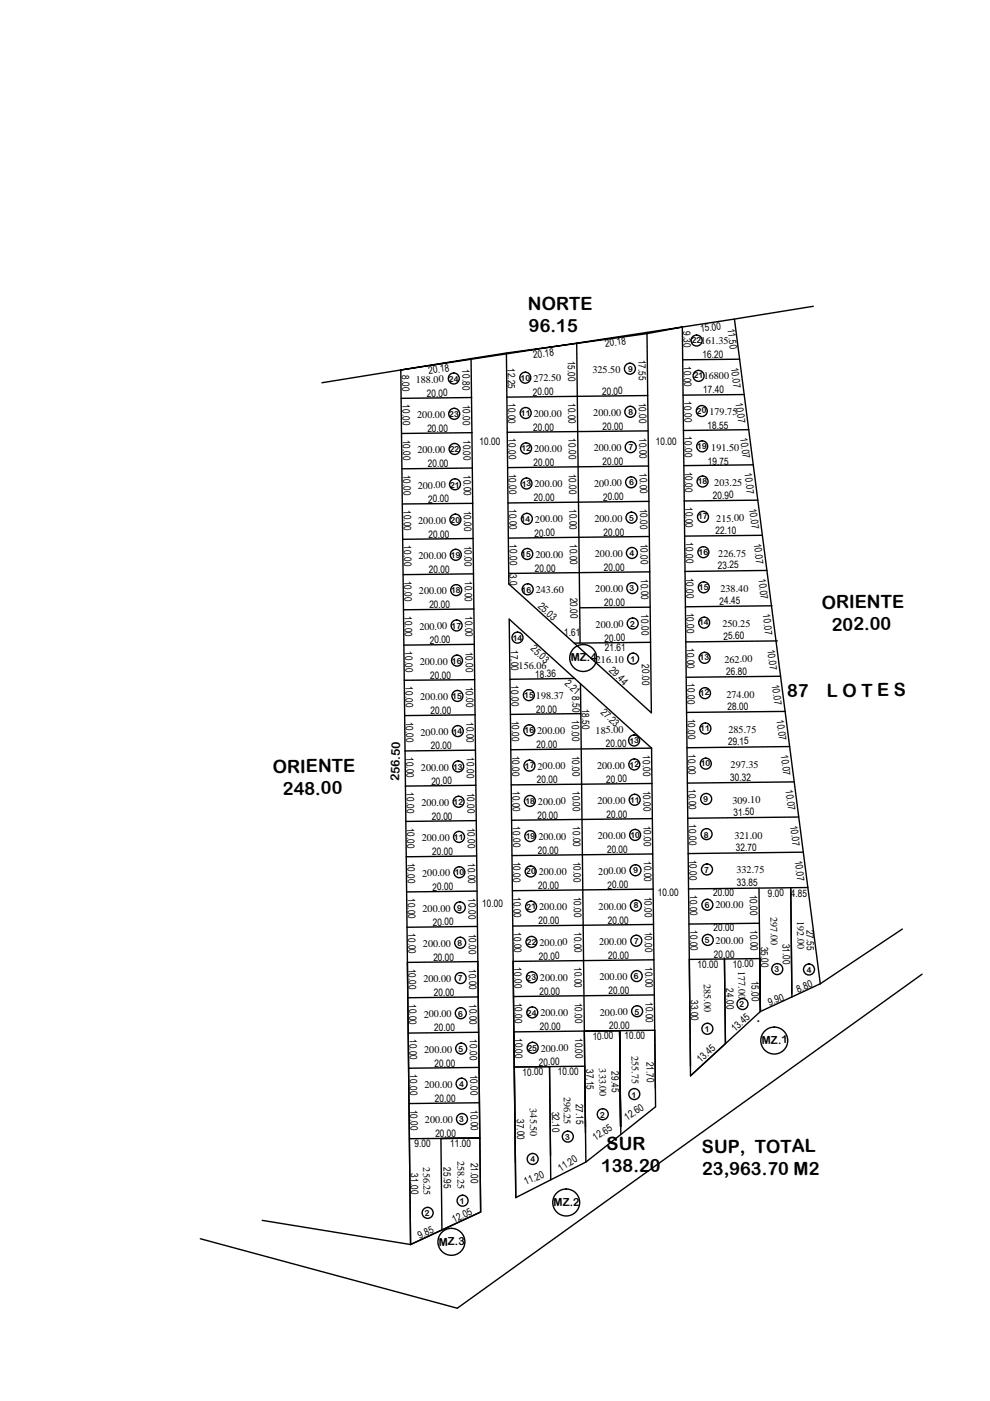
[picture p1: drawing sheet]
<svg xmlns="http://www.w3.org/2000/svg" width="210mm" height="297mm" viewBox="0 0 210 297" stroke-linecap="round" stroke-linejoin="round" font-family="sans-serif">
<!-- layer: 0 -->
<g fill="none" stroke="#000" stroke-width=".3">
<path d="M99.9 76l2 181-14.8 6.9M122.3 72.8l.7 63.6M137.2 70.5l.9 80.6-30.2-27.3-.5-49M156.8 76.2l-12.1 .1M172.4 64.9l-16.7 2.7M68.3 81.2l16.7-2.8 2.1 185.5M100 84.3l-14.9 .2M100.1 91.7l-15 .2M100.2 99.2l-15 .2M137.3 83.9l-29.8 .3M137.4 91.4l-29.9 .3M137.5 98.8l-29.9 .3"/>
<path d="M157.8 83.7l-13 .1M158.8 91.1l-13.9 .2M159.7 98.6l-14.7 .1M100.3 106.7l-15 .1M100.3 114.2l-14.9 .1M137.6 106.3l-29.9 .3M137.7 113.7l-29.9 .4M160.7 106l-15.7 .2M161.6 113.5l-16.5 .2M100.4 121.7l-14.9 .1M100.5 129.1l-14.9 .2M100.6 136.6l-15 .2"/>
<path d="M137.8 121.2l-29.9 .4M137.9 128.7l-15 .2M137.9 136.2l-16.1 .2M162.6 120.9l-17.4 .3M163.6 128.4l-18.3 .3M163.6 128.4h.1M164.5 135.9l-19.1 .2M164.6 135.9h.1M100.6 144.1l-14.9 .1M100.7 151.6l-14.9 .1M100.8 159l-14.9 .2M121.8 143.8l-13.7 .2"/>
<path d="M123.1 144.9l1 95.3M123.2 151.3l-15 .2M138.1 158.6l-30.1-27.3 1.4 122.6M138.1 158.6l.9 76.1-7.4 5.8M138.1 158.6l-29.8 .4M165.5 143.4l-20 .2M166.5 150.8l-20.9 .2M167.4 158.3l-21.8 .2M100.9 166.5l-14.9 .2M101 174l-15 .2M138.2 166.1l-29.8 .3M138.3 173.6l-29.8 .3"/>
<path d="M168.4 165.8l-22.7 .2M169.3 173.2l-23.5 .3M101.1 181.5l-15 .2M101.1 188.9l-14.9 .2M101.2 196.4l-14.9 .2M138.4 181.1l-29.8 .3M138.5 188.5l-29.9 .3M138.6 196l-29.9 .3M160.9 188.3l.3 26.1M161 195.7l-14.9 .2M170.3 180.7l-24.4 .3M171.3 188.2l-25.3 .3"/>
<path d="M191.3 197l-17.4 11.6M86.4 204l14.9-.1 .6 53.1-14.8 6.9M101.4 211.4l-14.9 .1M101.5 218.9l-15 .1M131.4 218.5l.2 20.3-.2-20.3-7.5 .1 .2 20.3M131.4 218.5l.2 22-7.4 5.9M131.4 218.5l.2 20.3M138.7 203.5l-29.9 .3 .6 50.1M138.7 210.9l-29.8 .4M138.8 218.4l-29.9 .4M160.7 216.5h.1M161.1 203.2h.1"/>
<path d="M161.1 203.2l-15 .2 .3 24.7M161.2 214.5l-.1-11.3 .1 11.3M161.2 214.5l-14.8 13.6M167.9 210.7l-.2-22.5 .2 23.2-6.7 3.1M173.9 208.6l-18.2-141-70.7 10.8 22.4-3.6 29.8-4.1 7.5-1.4 1.7 156.7M173.9 208.6l-6 2.8M195.5 206.5l-98.5 70.9-54.5-14.8M101.6 226.3l-15 .2M101.7 233.8l-15 .2M116.5 226.1l.3 24-7.4 3.8M153.8 221.2l-.2-17.9 .2 18-7.4 6.8M55.6 258.7l31.5 5.2"/>
<path d="M101.7 241.3l-8.2 .1 .2 19.4M101.7 241.3h-7.5M101.7 241.3l-14.9 .1M101.7 241.3l-8.2 .1M116.7 244.9l-.2-18.8-7.5 .1 15-.1 .2 20.3-7.4 3.7"/>
<circle cx="133.6" cy="78.2" r="1.16"/>
<circle cx="147.7" cy="72.2" r="1.16"/>
<circle cx="148.1" cy="79.7" r="1.16"/>
<circle cx="96.2" cy="80.2" r="1.16"/>
<circle cx="96.3" cy="87.7" r="1.16"/>
<circle cx="96.4" cy="95.2" r="1.16"/>
<circle cx="111.4" cy="80.1" r="1.16"/>
<circle cx="111.5" cy="87.6" r="1.16"/>
<circle cx="111.5" cy="95.1" r="1.16"/>
<circle cx="133.6" cy="87.3" r="1.16"/>
<circle cx="133.7" cy="94.8" r="1.16"/>
<circle cx="148.8" cy="87.1" r="1.16"/>
<circle cx="148.9" cy="94.6" r="1.16"/>
<circle cx="96.5" cy="102.7" r="1.16"/>
<circle cx="96.6" cy="110.2" r="1.16"/>
<circle cx="96.6" cy="117.6" r="1.16"/>
<circle cx="111.6" cy="102.5" r="1.16"/>
<circle cx="111.7" cy="110" r="1.16"/>
<circle cx="111.8" cy="117.5" r="1.16"/>
<circle cx="133.8" cy="102.3" r="1.16"/>
<circle cx="133.9" cy="109.7" r="1.16"/>
<circle cx="134" cy="117.2" r="1.16"/>
<circle cx="149" cy="102.1" r="1.16"/>
<circle cx="149" cy="109.6" r="1.16"/>
<circle cx="149.1" cy="117.1" r="1.16"/>
<circle cx="96.7" cy="125.1" r="1.16"/>
<circle cx="96.8" cy="132.6" r="1.16"/>
<circle cx="109.7" cy="135.2" r="1.16"/>
<circle cx="111.9" cy="124.9" r="1.16"/>
<circle cx="123.6" cy="139.5" r="2.86"/>
<circle cx="134.1" cy="124.7" r="1.16"/>
<circle cx="134.1" cy="132.2" r="1.16"/>
<circle cx="134.2" cy="139.6" r="1.16"/>
<circle cx="149.2" cy="124.5" r="1.16"/>
<circle cx="149.3" cy="132" r="1.16"/>
<circle cx="149.4" cy="139.5" r="1.16"/>
<circle cx="96.9" cy="140.1" r="1.16"/>
<circle cx="97" cy="147.6" r="1.16"/>
<circle cx="97.1" cy="155" r="1.16"/>
<circle cx="112.1" cy="147.4" r="1.16"/>
<circle cx="112.2" cy="154.8" r="1.16"/>
<circle cx="134.4" cy="157" r="1.16"/>
<circle cx="149.5" cy="147" r="1.16"/>
<circle cx="149.6" cy="154.5" r="1.16"/>
<circle cx="97.1" cy="162.5" r="1.16"/>
<circle cx="97.2" cy="170" r="1.16"/>
<circle cx="97.3" cy="177.4" r="1.16"/>
<circle cx="112.3" cy="162.3" r="1.16"/>
<circle cx="112.3" cy="169.8" r="1.16"/>
<circle cx="112.4" cy="177.3" r="1.16"/>
<circle cx="134.5" cy="162.1" r="1.16"/>
<circle cx="134.6" cy="169.6" r="1.16"/>
<circle cx="134.7" cy="177" r="1.16"/>
<circle cx="149.6" cy="161.9" r="1.16"/>
<circle cx="149.7" cy="169.4" r="1.16"/>
<circle cx="149.8" cy="176.8" r="1.16"/>
<circle cx="97.4" cy="184.9" r="1.16"/>
<circle cx="97.5" cy="192.4" r="1.16"/>
<circle cx="97.6" cy="199.9" r="1.16"/>
<circle cx="112.5" cy="184.8" r="1.16"/>
<circle cx="112.6" cy="192.2" r="1.16"/>
<circle cx="112.7" cy="199.7" r="1.16"/>
<circle cx="134.7" cy="184.5" r="1.16"/>
<circle cx="134.8" cy="192" r="1.16"/>
<circle cx="134.9" cy="199.5" r="1.16"/>
<circle cx="149.9" cy="184.3" r="1.16"/>
<circle cx="150" cy="191.8" r="1.16"/>
<circle cx="150.1" cy="199.3" r="1.16"/>
<circle cx="97.7" cy="207.4" r="1.16"/>
<circle cx="97.7" cy="214.8" r="1.16"/>
<circle cx="112.8" cy="207.2" r="1.16"/>
<circle cx="112.9" cy="214.7" r="1.16"/>
<circle cx="135" cy="206.9" r="1.16"/>
<circle cx="135.1" cy="214.4" r="1.16"/>
<circle cx="150" cy="218.1" r="1.16"/>
<circle cx="157.4" cy="212.9" r="1.16"/>
<circle cx="164.8" cy="205.5" r="1.16"/>
<circle cx="171.5" cy="205.5" r="1.16"/>
<circle cx="97.8" cy="222.3" r="1.16"/>
<circle cx="97.9" cy="229.8" r="1.16"/>
<circle cx="98" cy="237.3" r="1.16"/>
<circle cx="112.9" cy="222.1" r="1.16"/>
<circle cx="127.8" cy="236.2" r="1.16"/>
<circle cx="134.5" cy="232" r="1.16"/>
<circle cx="164.2" cy="220.6" r="2.86"/>
<circle cx="90.7" cy="257.2" r="1.16"/>
<circle cx="98.1" cy="254.6" r="1.16"/>
<circle cx="112.9" cy="245.7" r="1.16"/>
<circle cx="120" cy="255" r="2.86"/>
<circle cx="120.4" cy="241" r="1.16"/>
<circle cx="95.7" cy="263.3" r="2.86"/>
</g>
<g font-size="3.9">
<text x="111.9" y="65.8" transform="rotate(-1 111.9 65.8)">NORTE</text>
<text x="112.2" y="70.5">96.15</text>
<text x="174.2" y="129">ORIENTE</text>
<text x="176.4" y="133.7">202.00</text>
<text x="166.9" y="147.8">87</text>
<text x="175.3" y="147.8">L O T E S</text>
<text x="57.8" y="163.8">ORIENTE</text>
<text x="60" y="168.5">248.00</text>
<text x="128.6" y="243.9" transform="rotate(-1 128.6 243.9)">SUR</text>
<text x="148.8" y="244.5">SUP, TOTAL</text>
<text x="127.4" y="248.6">138.20</text>
<text x="148.9" y="249.2">23,963.70 M2</text>
</g>
<text font-size="2.6" x="84.6" y="165.7" transform="rotate(-88 84.6 165.7)">256.50</text>
<g font-size="2.3">
<text x="121" y="140.3" transform="rotate(-1 121 140.3)">MZ.4216.10</text>
<text x="161.5" y="221.4" transform="rotate(-2 161.5 221.4)">MZ.1</text>
<text x="117.4" y="255.7" transform="rotate(-1 117.4 255.7)">MZ.2</text>
<text x="93" y="264.1" transform="rotate(-1 93 264.1)">MZ.3</text>
</g>
<g font-size="2.2">
<text x="144.9" y="70.2" transform="rotate(89 144.9 70.2)">9.30</text>
<text x="148.6" y="70.4" transform="rotate(-8 148.6 70.4)">15.00</text>
<text x="154.2" y="69.7" transform="rotate(83 154.2 69.7)">11.50</text>
<text x="113.1" y="75.9" transform="rotate(-8 113.1 75.9)">20.18</text>
<text x="120.4" y="76.5" transform="rotate(89 120.4 76.5)">15.00</text>
<text x="128.4" y="73.5" transform="rotate(-8 128.4 73.5)">20.18</text>
<text x="135.4" y="76.2" transform="rotate(89 135.4 76.2)">17.55</text>
<text x="145" y="77.6" transform="rotate(89 145 77.6)">10.00</text>
<text x="148.6" y="72.9">161.35</text>
<text x="148.9" y="75.9" transform="rotate(-1 148.9 75.9)">16.20</text>
<text x="155" y="78" transform="rotate(82 155 78)">10.07</text>
<text x="85.2" y="79.6" transform="rotate(89 85.2 79.6)">8.00</text>
<text x="88.2" y="81.2" transform="rotate(-1 88.2 81.2)">188.00</text>
<text x="90.9" y="79.3" transform="rotate(-8 90.9 79.3)">20.18</text>
<text x="98" y="78.3" transform="rotate(89 98 78.3)">10.80</text>
<text x="107.6" y="78" transform="rotate(89 107.6 78)">12.25</text>
<text x="113" y="83.9" transform="rotate(-1 113 83.9)">20.00</text>
<text x="113.1" y="80.9" transform="rotate(-1 113.1 80.9)">272.50</text>
<text x="125.6" y="79.1" transform="rotate(-1 125.6 79.1)">325.50</text>
<text x="127.6" y="83.7" transform="rotate(-1 127.6 83.7)">20.00</text>
<text x="149.1" y="83.4" transform="rotate(-1 149.1 83.4)">17.40</text>
<text x="149.2" y="80.4" transform="rotate(-1 149.2 80.4)">16800</text>
<text x="85.3" y="85.7" transform="rotate(89 85.3 85.7)">10.00</text>
<text x="88.4" y="88.6">200.00</text>
<text x="90.5" y="84.1" transform="rotate(-1 90.5 84.1)">20.00</text>
<text x="98.1" y="85.8" transform="rotate(89 98.1 85.8)">10.00</text>
<text x="107.7" y="85.5" transform="rotate(89 107.7 85.5)">10.00</text>
<text x="113.2" y="88.4" transform="rotate(-1 113.2 88.4)">200.00</text>
<text x="120.5" y="85.5" transform="rotate(89 120.5 85.5)">10.00</text>
<text x="125.8" y="88.2">200.00</text>
<text x="135.4" y="85.4" transform="rotate(89 135.4 85.4)">10.00</text>
<text x="145" y="85.1" transform="rotate(89 145 85.1)">10.00</text>
<text x="150.4" y="88" transform="rotate(-1 150.4 88)">179.75</text>
<text x="156" y="85.4" transform="rotate(82 156 85.4)">10.07</text>
<text x="85.4" y="93.2" transform="rotate(89 85.4 93.2)">10.00</text>
<text x="90.6" y="91.6" transform="rotate(-1 90.6 91.6)">20.00</text>
<text x="98.2" y="93.3" transform="rotate(89 98.2 93.3)">10.00</text>
<text x="101.7" y="94.4" transform="rotate(-1 101.7 94.4)">10.00</text>
<text x="107.8" y="93" transform="rotate(89 107.8 93)">10.00</text>
<text x="113" y="91.4" transform="rotate(-1 113 91.4)">20.00</text>
<text x="113.3" y="95.8">200.00</text>
<text x="120.5" y="92.9" transform="rotate(89 120.5 92.9)">10.00</text>
<text x="125.9" y="95.7" transform="rotate(-1 125.9 95.7)">200.00</text>
<text x="127.7" y="91.2" transform="rotate(-1 127.7 91.2)">20.00</text>
<text x="135.5" y="92.9" transform="rotate(88 135.5 92.9)">10.00</text>
<text x="139" y="94.4" transform="rotate(-1 139 94.4)">10.00</text>
<text x="145.1" y="92.5" transform="rotate(89 145.1 92.5)">10.00</text>
<text x="150" y="91" transform="rotate(-1 150 91)">18.55</text>
<text x="150.8" y="95.7" transform="rotate(-1 150.8 95.7)">191.50</text>
<text x="156.9" y="92.9" transform="rotate(82 156.9 92.9)">10.07</text>
<text x="85.5" y="100.7" transform="rotate(89 85.5 100.7)">10.00</text>
<text x="88.5" y="96.1" transform="rotate(-1 88.5 96.1)">200.00</text>
<text x="90.7" y="99.1" transform="rotate(-1 90.7 99.1)">20.00</text>
<text x="98.3" y="100.8" transform="rotate(89 98.3 100.8)">10.00</text>
<text x="107.9" y="100.5" transform="rotate(89 107.9 100.5)">10.00</text>
<text x="113.1" y="98.8" transform="rotate(-1 113.1 98.8)">20.00</text>
<text x="120.6" y="100.4" transform="rotate(89 120.6 100.4)">10.00</text>
<text x="127.8" y="98.7" transform="rotate(-1 127.8 98.7)">20.00</text>
<text x="135.6" y="100.3" transform="rotate(88 135.6 100.3)">10.00</text>
<text x="145.2" y="100" transform="rotate(89 145.2 100)">10.00</text>
<text x="150.1" y="98.6" transform="rotate(-1 150.1 98.6)">19.75</text>
<text x="157.9" y="100.4" transform="rotate(83 157.9 100.4)">10.07</text>
<text x="88.6" y="103.6">200.00</text>
<text x="90.8" y="106.6" transform="rotate(-1 90.8 106.6)">20.00</text>
<text x="108" y="107.9" transform="rotate(89 108 107.9)">10.00</text>
<text x="113.2" y="106.3" transform="rotate(-1 113.2 106.3)">20.00</text>
<text x="113.3" y="103.3" transform="rotate(-1 113.3 103.3)">200.00</text>
<text x="120.7" y="107.9" transform="rotate(89 120.7 107.9)">10.00</text>
<text x="126" y="103.2" transform="rotate(-1 126 103.2)">200.00</text>
<text x="127.9" y="106.1" transform="rotate(-1 127.9 106.1)">20.00</text>
<text x="135.7" y="107.8" transform="rotate(89 135.7 107.8)">10.00</text>
<text x="145.3" y="107.5" transform="rotate(89 145.3 107.5)">10.00</text>
<text x="151.1" y="105.7" transform="rotate(-1 151.1 105.7)">20.90</text>
<text x="151.4" y="103.1" transform="rotate(-1 151.4 103.1)">203.25</text>
<text x="158.8" y="107.8" transform="rotate(82 158.8 107.8)">10.07</text>
<text x="85.6" y="108.2" transform="rotate(89 85.6 108.2)">10.00</text>
<text x="88.7" y="111.1" transform="rotate(-1 88.7 111.1)">200.00</text>
<text x="98.4" y="108.2" transform="rotate(89 98.4 108.2)">10.00</text>
<text x="113.3" y="113.8" transform="rotate(-2 113.3 113.8)">20.00</text>
<text x="113.4" y="110.8">200.00</text>
<text x="126" y="110.7">200.00</text>
<text x="127.9" y="113.6" transform="rotate(-1 127.9 113.6)">20.00</text>
<text x="151.7" y="113.2" transform="rotate(-1 151.7 113.2)">22.10</text>
<text x="151.9" y="110.6" transform="rotate(-1 151.9 110.6)">215.00</text>
<text x="85.6" y="115.7" transform="rotate(89 85.6 115.7)">10.00</text>
<text x="88.7" y="118.5" transform="rotate(-1 88.7 118.5)">200.00</text>
<text x="90.9" y="114" transform="rotate(-1 90.9 114)">20.00</text>
<text x="98.4" y="115.7" transform="rotate(89 98.4 115.7)">10.00</text>
<text x="108" y="115.4" transform="rotate(89 108 115.4)">10.00</text>
<text x="113.5" y="118.3">200.00</text>
<text x="120.8" y="115.4" transform="rotate(89 120.8 115.4)">10.00</text>
<text x="126.1" y="118.2" transform="rotate(-1 126.1 118.2)">200.00</text>
<text x="135.8" y="115.3" transform="rotate(89 135.8 115.3)">10.00</text>
<text x="145.4" y="115" transform="rotate(89 145.4 115)">10.00</text>
<text x="152.3" y="118.1">226.75</text>
<text x="159.8" y="115.3" transform="rotate(82 159.8 115.3)">10.07</text>
<text x="85.7" y="123.1" transform="rotate(89 85.7 123.1)">10.00</text>
<text x="90.9" y="121.5" transform="rotate(-1 90.9 121.5)">20.00</text>
<text x="98.5" y="123.2" transform="rotate(89 98.5 123.2)">10.00</text>
<text x="108" y="121.8" transform="rotate(89 108 121.8)">3.0</text>
<text x="113.4" y="121.2" transform="rotate(-1 113.4 121.2)">20.00</text>
<text x="113.6" y="125.8" transform="rotate(-1 113.6 125.8)">243.60</text>
<text x="126.2" y="125.6">200.00</text>
<text x="128" y="121.1" transform="rotate(-1 128 121.1)">20.00</text>
<text x="135.9" y="122.8" transform="rotate(89 135.9 122.8)">10.00</text>
<text x="145.5" y="122.5" transform="rotate(89 145.5 122.5)">10.00</text>
<text x="152.2" y="120.6" transform="rotate(-1 152.2 120.6)">23.25</text>
<text x="152.8" y="125.6" transform="rotate(-1 152.8 125.6)">238.40</text>
<text x="160.8" y="122.8" transform="rotate(82 160.8 122.8)">10.07</text>
<text x="85.8" y="130.6" transform="rotate(89 85.8 130.6)">10.00</text>
<text x="88.8" y="126">200.00</text>
<text x="91" y="129" transform="rotate(-1 91 129)">20.00</text>
<text x="98.6" y="130.6" transform="rotate(89 98.6 130.6)">10.00</text>
<text x="114" y="128.7" transform="rotate(43 114 128.7)">25.03</text>
<text x="120.9" y="126.7" transform="rotate(89 120.9 126.7)">20.00</text>
<text x="128.1" y="128.6" transform="rotate(-1 128.1 128.6)">20.00</text>
<text x="135.9" y="130.3" transform="rotate(89 135.9 130.3)">10.00</text>
<text x="145.6" y="129.9" transform="rotate(89 145.6 129.9)">10.00</text>
<text x="152.5" y="128.2" transform="rotate(-2 152.5 128.2)">24.45</text>
<text x="161.7" y="130.3" transform="rotate(83 161.7 130.3)">10.07</text>
<text x="88.9" y="133.5" transform="rotate(-1 88.9 133.5)">200.00</text>
<text x="91.1" y="136.4" transform="rotate(-1 91.1 136.4)">20.00</text>
<text x="108.3" y="137.8" transform="rotate(89 108.3 137.8)">17.00</text>
<text x="112.4" y="137.7" transform="rotate(44 112.4 137.7)">25.03</text>
<text x="119.6" y="134.9" transform="rotate(-1 119.6 134.9)">1.61</text>
<text x="126.3" y="133.1" transform="rotate(-1 126.3 133.1)">200.00</text>
<text x="128.2" y="136.1" transform="rotate(-2 128.2 136.1)">20.00</text>
<text x="145.6" y="137.4" transform="rotate(89 145.6 137.4)">10.00</text>
<text x="153.2" y="133">250.25</text>
<text x="153.4" y="135.6" transform="rotate(-1 153.4 135.6)">25.60</text>
<text x="162.7" y="137.7" transform="rotate(82 162.7 137.7)">10.07</text>
<text x="85.9" y="138.1" transform="rotate(88 85.9 138.1)">10.00</text>
<text x="89" y="141">200.00</text>
<text x="91.2" y="143.9" transform="rotate(-1 91.2 143.9)">20.00</text>
<text x="98.7" y="138.1" transform="rotate(89 98.7 138.1)">10.00</text>
<text x="110" y="141.9">156.06</text>
<text x="113.5" y="143.7" transform="rotate(-1 113.5 143.7)">18.36</text>
<text x="128.2" y="138" transform="rotate(-1 128.2 138)">21.61</text>
<text x="129" y="142.3" transform="rotate(44 129 142.3)">29.44</text>
<text x="136.1" y="140.8" transform="rotate(89 136.1 140.8)">20.00</text>
<text x="153.6" y="140.5" transform="rotate(-1 153.6 140.5)">262.00</text>
<text x="154" y="143.2" transform="rotate(-1 154 143.2)">26.80</text>
<text x="86" y="145.5" transform="rotate(89 86 145.5)">10.00</text>
<text x="89.1" y="148.5" transform="rotate(-1 89.1 148.5)">200.00</text>
<text x="98.8" y="145.6" transform="rotate(89 98.8 145.6)">10.00</text>
<text x="108.4" y="145.3" transform="rotate(89 108.4 145.3)">10.00</text>
<text x="113.6" y="148.2" transform="rotate(-1 113.6 148.2)">198.37</text>
<text x="119.6" y="145" transform="rotate(44 119.6 145)">2.21</text>
<text x="121.3" y="147.7" transform="rotate(89 121.3 147.7)">8.50</text>
<text x="145.7" y="144.9" transform="rotate(89 145.7 144.9)">10.00</text>
<text x="154" y="148">274.00</text>
<text x="163.7" y="145.2" transform="rotate(82 163.7 145.2)">10.07</text>
<text x="86" y="153" transform="rotate(89 86 153)">10.00</text>
<text x="89.2" y="156" transform="rotate(-1 89.2 156)">200.00</text>
<text x="91.3" y="151.4" transform="rotate(-1 91.3 151.4)">20.00</text>
<text x="98.9" y="153.1" transform="rotate(89 98.9 153.1)">10.00</text>
<text x="108.5" y="152.8" transform="rotate(89 108.5 152.8)">10.00</text>
<text x="113.7" y="151.2" transform="rotate(-1 113.7 151.2)">20.00</text>
<text x="113.9" y="155.7">200.00</text>
<text x="121.2" y="152.7" transform="rotate(89 121.2 152.7)">10.00</text>
<text x="123.4" y="150.2" transform="rotate(89 123.4 150.2)">18.50</text>
<text x="126.3" y="155.5" transform="rotate(-1 126.3 155.5)">185.00</text>
<text x="127.2" y="151.1" transform="rotate(44 127.2 151.1)">27.23</text>
<text x="145.8" y="152.4" transform="rotate(89 145.8 152.4)">10.00</text>
<text x="154.3" y="150.6" transform="rotate(-1 154.3 150.6)">28.00</text>
<text x="154.4" y="155.4" transform="rotate(-1 154.4 155.4)">285.75</text>
<text x="164.6" y="152.7" transform="rotate(82 164.6 152.7)">10.07</text>
<text x="86.1" y="160.5" transform="rotate(89 86.1 160.5)">10.00</text>
<text x="91.4" y="158.9" transform="rotate(-1 91.4 158.9)">20.00</text>
<text x="98.9" y="160.6" transform="rotate(89 98.9 160.6)">10.00</text>
<text x="108.6" y="160.2" transform="rotate(89 108.6 160.2)">10.00</text>
<text x="113.8" y="158.6" transform="rotate(-1 113.8 158.6)">20.00</text>
<text x="121.3" y="160.2" transform="rotate(89 121.3 160.2)">10.00</text>
<text x="128.5" y="158.5" transform="rotate(-1 128.5 158.5)">20.00</text>
<text x="136.3" y="160.1" transform="rotate(89 136.3 160.1)">10.00</text>
<text x="145.9" y="159.9" transform="rotate(89 145.9 159.9)">10.00</text>
<text x="154.4" y="157.9" transform="rotate(-2 154.4 157.9)">29.15</text>
<text x="165.6" y="160.1" transform="rotate(83 165.6 160.1)">10.07</text>
<text x="86.2" y="168" transform="rotate(89 86.2 168)">10.00</text>
<text x="89.3" y="163.4">200.00</text>
<text x="91.5" y="166.4" transform="rotate(-1 91.5 166.4)">20.00</text>
<text x="108.6" y="167.7" transform="rotate(89 108.6 167.7)">10.00</text>
<text x="113.8" y="166.1" transform="rotate(-1 113.8 166.1)">20.00</text>
<text x="114" y="163.2" transform="rotate(-1 114 163.2)">200.00</text>
<text x="121.4" y="167.7" transform="rotate(89 121.4 167.7)">10.00</text>
<text x="126.6" y="163">200.00</text>
<text x="128.5" y="165.9" transform="rotate(-1 128.5 165.9)">20.00</text>
<text x="136.4" y="167.6" transform="rotate(89 136.4 167.6)">10.00</text>
<text x="146" y="167.3" transform="rotate(89 146 167.3)">10.00</text>
<text x="154.8" y="165.6" transform="rotate(-1 154.8 165.6)">30.32</text>
<text x="154.9" y="162.9">297.35</text>
<text x="166.6" y="167.6" transform="rotate(82 166.6 167.6)">10.07</text>
<text x="89.3" y="170.9" transform="rotate(-1 89.3 170.9)">200.00</text>
<text x="91.5" y="173.8" transform="rotate(-1 91.5 173.8)">20.00</text>
<text x="99" y="168.1" transform="rotate(89 99 168.1)">10.00</text>
<text x="113.9" y="173.6" transform="rotate(-1 113.9 173.6)">20.00</text>
<text x="114.1" y="170.6">200.00</text>
<text x="126.7" y="170.5" transform="rotate(-1 126.7 170.5)">200.00</text>
<text x="128.6" y="173.4" transform="rotate(-1 128.6 173.4)">20.00</text>
<text x="155.3" y="170.4" transform="rotate(-1 155.3 170.4)">309.10</text>
<text x="155.5" y="172.9" transform="rotate(-1 155.5 172.9)">31.50</text>
<text x="86.3" y="175.5" transform="rotate(89 86.3 175.5)">10.00</text>
<text x="89.4" y="178.4">200.00</text>
<text x="99.1" y="175.5" transform="rotate(89 99.1 175.5)">10.00</text>
<text x="108.7" y="175.2" transform="rotate(89 108.7 175.2)">10.00</text>
<text x="114.1" y="178.1" transform="rotate(-1 114.1 178.1)">200.00</text>
<text x="121.5" y="175.2" transform="rotate(89 121.5 175.2)">10.00</text>
<text x="126.8" y="178" transform="rotate(-1 126.8 178)">200.00</text>
<text x="136.5" y="175.1" transform="rotate(89 136.5 175.1)">10.00</text>
<text x="146.1" y="174.8" transform="rotate(89 146.1 174.8)">10.00</text>
<text x="155.7" y="177.8">321.00</text>
<text x="167.5" y="175" transform="rotate(82 167.5 175)">10.07</text>
<text x="86.4" y="182.9" transform="rotate(89 86.4 182.9)">10.00</text>
<text x="89.5" y="185.8" transform="rotate(-1 89.5 185.8)">200.00</text>
<text x="91.6" y="181.3" transform="rotate(-1 91.6 181.3)">20.00</text>
<text x="99.2" y="183" transform="rotate(89 99.2 183)">10.00</text>
<text x="108.8" y="182.7" transform="rotate(89 108.8 182.7)">10.00</text>
<text x="114" y="181.1" transform="rotate(-1 114 181.1)">20.00</text>
<text x="114.2" y="185.6" transform="rotate(-1 114.2 185.6)">200.00</text>
<text x="121.6" y="182.7" transform="rotate(89 121.6 182.7)">10.00</text>
<text x="126.8" y="185.4">200.00</text>
<text x="128.7" y="180.9" transform="rotate(-1 128.7 180.9)">20.00</text>
<text x="136.5" y="182.6" transform="rotate(89 136.5 182.6)">10.00</text>
<text x="146.1" y="182.3" transform="rotate(89 146.1 182.3)">10.00</text>
<text x="156" y="180.5" transform="rotate(-1 156 180.5)">32.70</text>
<text x="156.1" y="185.1" transform="rotate(-1 156.1 185.1)">332.75</text>
<text x="168.5" y="182.5" transform="rotate(82 168.5 182.5)">10.07</text>
<text x="86.5" y="190.4" transform="rotate(89 86.5 190.4)">10.00</text>
<text x="91.7" y="188.8" transform="rotate(-2 91.7 188.8)">20.00</text>
<text x="99.3" y="190.5" transform="rotate(89 99.3 190.5)">10.00</text>
<text x="108.9" y="190.2" transform="rotate(89 108.9 190.2)">10.00</text>
<text x="114.1" y="188.6" transform="rotate(-1 114.1 188.6)">20.00</text>
<text x="121.6" y="190.1" transform="rotate(89 121.6 190.1)">10.00</text>
<text x="128.8" y="188.4" transform="rotate(-1 128.8 188.4)">20.00</text>
<text x="136.6" y="190.1" transform="rotate(89 136.6 190.1)">10.00</text>
<text x="139.5" y="190" transform="rotate(-1 139.5 190)">10.00</text>
<text x="146.2" y="189.7" transform="rotate(89 146.2 189.7)">10.00</text>
<text x="151.2" y="189.9" transform="rotate(-1 151.2 189.9)">20.00</text>
<text x="156.2" y="187.8" transform="rotate(-1 156.2 187.8)">33.85</text>
<text x="159" y="189.7" transform="rotate(89 159 189.7)">10.00</text>
<text x="162.8" y="190.1" transform="rotate(-1 162.8 190.1)">9.00</text>
<text x="167.7" y="190.1" transform="rotate(-1 167.7 190.1)">4.85</text>
<text x="86.5" y="197.9" transform="rotate(89 86.5 197.9)">10.00</text>
<text x="89.6" y="193.3" transform="rotate(-1 89.6 193.3)">200.00</text>
<text x="91.8" y="196.3" transform="rotate(-1 91.8 196.3)">20.00</text>
<text x="99.4" y="198" transform="rotate(89 99.4 198)">10.00</text>
<text x="102.2" y="192.4" transform="rotate(-1 102.2 192.4)">10.00</text>
<text x="108.9" y="197.7" transform="rotate(89 108.9 197.7)">10.00</text>
<text x="114.2" y="196" transform="rotate(-1 114.2 196)">20.00</text>
<text x="114.3" y="193">200.00</text>
<text x="121.7" y="197.6" transform="rotate(89 121.7 197.6)">10.00</text>
<text x="126.9" y="192.9" transform="rotate(-1 126.9 192.9)">200.00</text>
<text x="128.9" y="195.9" transform="rotate(-1 128.9 195.9)">20.00</text>
<text x="136.7" y="197.5" transform="rotate(89 136.7 197.5)">10.00</text>
<text x="146.3" y="197.2" transform="rotate(89 146.3 197.2)">10.00</text>
<text x="151.3" y="197.4" transform="rotate(-1 151.3 197.4)">20.00</text>
<text x="151.7" y="192.6">200.00</text>
<text x="159.1" y="197.2" transform="rotate(89 159.1 197.2)">10.00</text>
<text x="163.4" y="194.5" transform="rotate(90 163.4 194.5)">297.00</text>
<text x="169" y="195.3" transform="rotate(89 169 195.3)">192.00</text>
<text x="171" y="197.1" transform="rotate(89 171 197.1)">27.55</text>
<text x="89.7" y="200.8">200.00</text>
<text x="91.9" y="203.8" transform="rotate(-1 91.9 203.8)">20.00</text>
<text x="114.3" y="203.5" transform="rotate(-1 114.3 203.5)">20.00</text>
<text x="114.4" y="200.5" transform="rotate(-1 114.4 200.5)">200.00</text>
<text x="127" y="200.4">200.00</text>
<text x="129" y="203.3" transform="rotate(-1 129 203.3)">20.00</text>
<text x="151.4" y="203.1" transform="rotate(-1 151.4 203.1)">20.00</text>
<text x="151.7" y="200.1" transform="rotate(-1 151.7 200.1)">200.00</text>
<text x="161.3" y="200.7" transform="rotate(89 161.3 200.7)">35.00</text>
<text x="165.9" y="200.1" transform="rotate(89 165.9 200.1)">31.00</text>
<text x="86.6" y="205.4" transform="rotate(89 86.6 205.4)">10.00</text>
<text x="89.8" y="208.3" transform="rotate(-1 89.8 208.3)">200.00</text>
<text x="99.4" y="205.4" transform="rotate(89 99.4 205.4)">10.00</text>
<text x="109" y="205.1" transform="rotate(88 109 205.1)">10.00</text>
<text x="114.5" y="208">200.00</text>
<text x="121.8" y="205.1" transform="rotate(89 121.8 205.1)">10.00</text>
<text x="127.1" y="207.9">200.00</text>
<text x="136.8" y="205" transform="rotate(89 136.8 205)">10.00</text>
<text x="147.9" y="205.2" transform="rotate(-1 147.9 205.2)">10.00</text>
<text x="149.2" y="208.7" transform="rotate(89 149.2 208.7)">285.00</text>
<text x="154" y="209.5" transform="rotate(89 154 209.5)">24.00</text>
<text x="155.4" y="205.1" transform="rotate(-1 155.4 205.1)">10.00</text>
<text x="156.5" y="205.9" transform="rotate(89 156.5 205.9)">177.00</text>
<text x="159.3" y="207.9" transform="rotate(89 159.3 207.9)">15.00</text>
<text x="86.7" y="212.9" transform="rotate(89 86.7 212.9)">10.00</text>
<text x="89.8" y="215.7">200.00</text>
<text x="92" y="211.2" transform="rotate(-1 92 211.2)">20.00</text>
<text x="99.5" y="212.9" transform="rotate(89 99.5 212.9)">10.00</text>
<text x="109.1" y="212.6" transform="rotate(89 109.1 212.6)">10.00</text>
<text x="114.4" y="211" transform="rotate(-1 114.4 211)">20.00</text>
<text x="114.6" y="215.5" transform="rotate(-1 114.6 215.5)">200.00</text>
<text x="121.8" y="212.6" transform="rotate(89 121.8 212.6)">10.00</text>
<text x="127.2" y="215.3" transform="rotate(-1 127.2 215.3)">200.00</text>
<text x="129" y="210.8" transform="rotate(-1 129 210.8)">20.00</text>
<text x="136.9" y="212.5" transform="rotate(89 136.9 212.5)">10.00</text>
<text x="146.4" y="212" transform="rotate(89 146.4 212)">33.00</text>
<text x="163.1" y="213.2" transform="rotate(-19 163.1 213.2)">9.90</text>
<text x="169.3" y="210.4" transform="rotate(-22 169.3 210.4)">8.80</text>
<text x="86.8" y="220.3" transform="rotate(89 86.8 220.3)">10.00</text>
<text x="92" y="218.7" transform="rotate(-1 92 218.7)">20.00</text>
<text x="99.6" y="220.4" transform="rotate(89 99.6 220.4)">10.00</text>
<text x="109.2" y="220" transform="rotate(89 109.2 220)">10.00</text>
<text x="114.4" y="218.4" transform="rotate(-1 114.4 218.4)">20.00</text>
<text x="121.9" y="220" transform="rotate(89 121.9 220)">10.00</text>
<text x="125.7" y="220.4" transform="rotate(-1 125.7 220.4)">10.00</text>
<text x="129.1" y="218.3" transform="rotate(-1 129.1 218.3)">20.00</text>
<text x="132.4" y="220.3" transform="rotate(-1 132.4 220.3)">10.00</text>
<text x="155.8" y="218.8" transform="rotate(-42 155.8 218.8)">13.45</text>
<text x="86.9" y="227.8" transform="rotate(89 86.9 227.8)">10.00</text>
<text x="89.9" y="223.2">200.00</text>
<text x="92.1" y="226.2" transform="rotate(-1 92.1 226.2)">20.00</text>
<text x="99.7" y="227.8" transform="rotate(88 99.7 227.8)">10.00</text>
<text x="114.3" y="225.9" transform="rotate(-1 114.3 225.9)">20.00</text>
<text x="114.7" y="223" transform="rotate(-1 114.7 223)">200.00</text>
<text x="124.3" y="226.7" transform="rotate(89 124.3 226.7)">37.15</text>
<text x="127.1" y="226.5" transform="rotate(90 127.1 226.5)">333.00</text>
<text x="129.6" y="227.2" transform="rotate(89 129.6 227.2)">29.45</text>
<text x="133.9" y="223.9" transform="rotate(89 133.9 223.9)">255.75</text>
<text x="137" y="225.1" transform="rotate(89 137 225.1)">21.70</text>
<text x="148.6" y="225.4" transform="rotate(-43 148.6 225.4)">13.45</text>
<text x="90" y="230.7" transform="rotate(-1 90 230.7)">200.00</text>
<text x="92.2" y="233.6" transform="rotate(-1 92.2 233.6)">20.00</text>
<text x="110.8" y="228" transform="rotate(-1 110.8 228)">10.00</text>
<text x="118.3" y="228" transform="rotate(-1 118.3 228)">10.00</text>
<text x="119.5" y="232.5" transform="rotate(90 119.5 232.5)">296.25</text>
<text x="122.1" y="234" transform="rotate(89 122.1 234)">27.15</text>
<text x="87" y="235.2" transform="rotate(89 87 235.2)">10.00</text>
<text x="90.1" y="238.2">200.00</text>
<text x="99.8" y="235.3" transform="rotate(88 99.8 235.3)">10.00</text>
<text x="109.6" y="237.3" transform="rotate(89 109.6 237.3)">37.00</text>
<text x="112.4" y="235" transform="rotate(90 112.4 235)">345.50</text>
<text x="117" y="235.7" transform="rotate(89 117 235.7)">32.10</text>
<text x="133" y="237.6" transform="rotate(-33 133 237.6)">12.60</text>
<text x="87.9" y="243.3" transform="rotate(-1 87.9 243.3)">9.00</text>
<text x="92.3" y="241.1" transform="rotate(-1 92.3 241.1)">20.00</text>
<text x="95.4" y="243.2" transform="rotate(-1 95.4 243.2)">11.00</text>
<text x="126.3" y="241.9" transform="rotate(-33 126.3 241.9)">12.65</text>
<text x="87.1" y="248.8" transform="rotate(89 87.1 248.8)">31.00</text>
<text x="89.7" y="247.5" transform="rotate(89 89.7 247.5)">256.25</text>
<text x="94" y="247.5" transform="rotate(89 94 247.5)">25.95</text>
<text x="97" y="246.1" transform="rotate(90 97 246.1)">258.25</text>
<text x="99.8" y="246.5" transform="rotate(89 99.8 246.5)">21.00</text>
<text x="111.5" y="251.3" transform="rotate(-23 111.5 251.3)">11.20</text>
<text x="118.9" y="248.5" transform="rotate(-33 118.9 248.5)">11.20</text>
<text x="89" y="262.8" transform="rotate(-26 89 262.8)">9.85</text>
<text x="96.3" y="259.3" transform="rotate(-26 96.3 259.3)">12.05</text>
</g>
<g font-size="1.7">
<text x="146.7" y="72.7" transform="rotate(-2 146.7 72.7)">22</text>
<text x="95.2" y="81" transform="rotate(-1 95.2 81)">24</text>
<text x="110.4" y="80.7" transform="rotate(-1 110.4 80.7)">10</text>
<text x="133.2" y="78.8">9</text>
<text x="147.1" y="80.2" transform="rotate(-1 147.1 80.2)">21</text>
<text x="95.3" y="88.4" transform="rotate(-1 95.3 88.4)">23</text>
<text x="110.5" y="88.2" transform="rotate(-1 110.5 88.2)">11</text>
<text x="133.2" y="87.9" transform="rotate(-2 133.2 87.9)">8</text>
<text x="147.8" y="87.7" transform="rotate(-2 147.8 87.7)">20</text>
<text x="95.3" y="95.9" transform="rotate(-2 95.3 95.9)">22</text>
<text x="110.5" y="95.7" transform="rotate(-2 110.5 95.7)">12</text>
<text x="133.3" y="95.4" transform="rotate(-2 133.3 95.4)">7</text>
<text x="147.8" y="95.2" transform="rotate(-1 147.8 95.2)">19</text>
<text x="95.4" y="103.4" transform="rotate(-1 95.4 103.4)">21</text>
<text x="110.6" y="103.2" transform="rotate(-1 110.6 103.2)">13</text>
<text x="133.4" y="102.9">6</text>
<text x="147.9" y="102.6" transform="rotate(-1 147.9 102.6)">18</text>
<text x="95.5" y="110.9" transform="rotate(-1 95.5 110.9)">20</text>
<text x="110.4" y="110.7" transform="rotate(-2 110.4 110.7)">14</text>
<text x="133.4" y="110.4" transform="rotate(-2 133.4 110.4)">5</text>
<text x="148" y="110.1" transform="rotate(-2 148 110.1)">17</text>
<text x="95.6" y="118.4" transform="rotate(-1 95.6 118.4)">19</text>
<text x="110.5" y="118.2" transform="rotate(-1 110.5 118.2)">15</text>
<text x="133.5" y="117.9">4</text>
<text x="148.1" y="117.6" transform="rotate(-1 148.1 117.6)">16</text>
<text x="95.6" y="125.8" transform="rotate(-1 95.6 125.8)">18</text>
<text x="110.6" y="125.6" transform="rotate(-1 110.6 125.6)">16</text>
<text x="133.5" y="125.4" transform="rotate(-2 133.5 125.4)">3</text>
<text x="148.2" y="125.1" transform="rotate(-1 148.2 125.1)">15</text>
<text x="95.7" y="133.3" transform="rotate(-2 95.7 133.3)">17</text>
<text x="108.7" y="135.8" transform="rotate(-1 108.7 135.8)">14</text>
<text x="133.6" y="132.9" transform="rotate(-2 133.6 132.9)">2</text>
<text x="148.2" y="132.5" transform="rotate(-1 148.2 132.5)">14</text>
<text x="95.8" y="140.8" transform="rotate(-1 95.8 140.8)">16</text>
<text x="133.7" y="140.4">1</text>
<text x="148.3" y="140" transform="rotate(-1 148.3 140)">13</text>
<text x="95.9" y="148.3" transform="rotate(-1 95.9 148.3)">15</text>
<text x="111.1" y="148" transform="rotate(-1 111.1 148)">15</text>
<text x="148.4" y="147.5" transform="rotate(-2 148.4 147.5)">12</text>
<text x="96" y="155.7" transform="rotate(-2 96 155.7)">14</text>
<text x="111.2" y="155.5" transform="rotate(-2 111.2 155.5)">16</text>
<text x="148.5" y="155" transform="rotate(-1 148.5 155)">11</text>
<text x="133.4" y="157.6" transform="rotate(-1 133.4 157.6)">13</text>
<text x="96.1" y="163.2" transform="rotate(-1 96.1 163.2)">13</text>
<text x="111.3" y="162.9" transform="rotate(-1 111.3 162.9)">17</text>
<text x="133.5" y="162.7" transform="rotate(-1 133.5 162.7)">12</text>
<text x="148.6" y="162.4" transform="rotate(-1 148.6 162.4)">10</text>
<text x="96.2" y="170.7" transform="rotate(-2 96.2 170.7)">12</text>
<text x="111.4" y="170.4" transform="rotate(-2 111.4 170.4)">18</text>
<text x="133.6" y="170.2" transform="rotate(-1 133.6 170.2)">11</text>
<text x="149.2" y="170.1" transform="rotate(-2 149.2 170.1)">9</text>
<text x="96.2" y="178.2" transform="rotate(-1 96.2 178.2)">11</text>
<text x="111.5" y="177.9" transform="rotate(-1 111.5 177.9)">19</text>
<text x="133.7" y="177.7" transform="rotate(-2 133.7 177.7)">10</text>
<text x="149.2" y="177.6">8</text>
<text x="96.4" y="185.5" transform="rotate(-1 96.4 185.5)">10</text>
<text x="111.6" y="185.4" transform="rotate(-1 111.6 185.4)">20</text>
<text x="134.3" y="185.1" transform="rotate(-2 134.3 185.1)">9</text>
<text x="149.3" y="185" transform="rotate(-2 149.3 185)">7</text>
<text x="96.9" y="193.1">9</text>
<text x="111.6" y="192.9" transform="rotate(-2 111.6 192.9)">21</text>
<text x="134.4" y="192.6" transform="rotate(-2 134.4 192.6)">8</text>
<text x="149.4" y="192.5" transform="rotate(-2 149.4 192.5)">6</text>
<text x="97" y="200.6" transform="rotate(-2 97 200.6)">8</text>
<text x="111.7" y="200.3" transform="rotate(-1 111.7 200.3)">22</text>
<text x="134.4" y="200.1">7</text>
<text x="149.5" y="200" transform="rotate(-2 149.5 200)">5</text>
<text x="97" y="208.1" transform="rotate(-2 97 208.1)">7</text>
<text x="111.6" y="207.9" transform="rotate(-2 111.6 207.9)">23</text>
<text x="134.4" y="207.6" transform="rotate(-2 134.4 207.6)">6</text>
<text x="164.2" y="206.2" transform="rotate(-2 164.2 206.2)">3</text>
<text x="171" y="206.2" transform="rotate(-2 171 206.2)">4</text>
<text x="97.2" y="215.5" transform="rotate(-2 97.2 215.5)">6</text>
<text x="111.7" y="215.4" transform="rotate(-1 111.7 215.4)">24</text>
<text x="134.5" y="215.1">5</text>
<text x="156.8" y="213.6" transform="rotate(-2 156.8 213.6)">2</text>
<text x="149.4" y="218.8" transform="rotate(-2 149.4 218.8)">1</text>
<text x="97.2" y="223" transform="rotate(-2 97.2 223)">5</text>
<text x="111.8" y="222.8" transform="rotate(-1 111.8 222.8)">25</text>
<text x="97.4" y="230.5">4</text>
<text x="133.9" y="232.7">1</text>
<text x="97.4" y="238" transform="rotate(-2 97.4 238)">3</text>
<text x="127.2" y="236.9" transform="rotate(-2 127.2 236.9)">2</text>
<text x="119.8" y="241.7" transform="rotate(-2 119.8 241.7)">3</text>
<text x="112.5" y="246.4" transform="rotate(-2 112.5 246.4)">4</text>
<text x="90.1" y="257.9" transform="rotate(-2 90.1 257.9)">2</text>
<text x="97.5" y="255.3" transform="rotate(-2 97.5 255.3)">1</text>
</g>
</svg>
